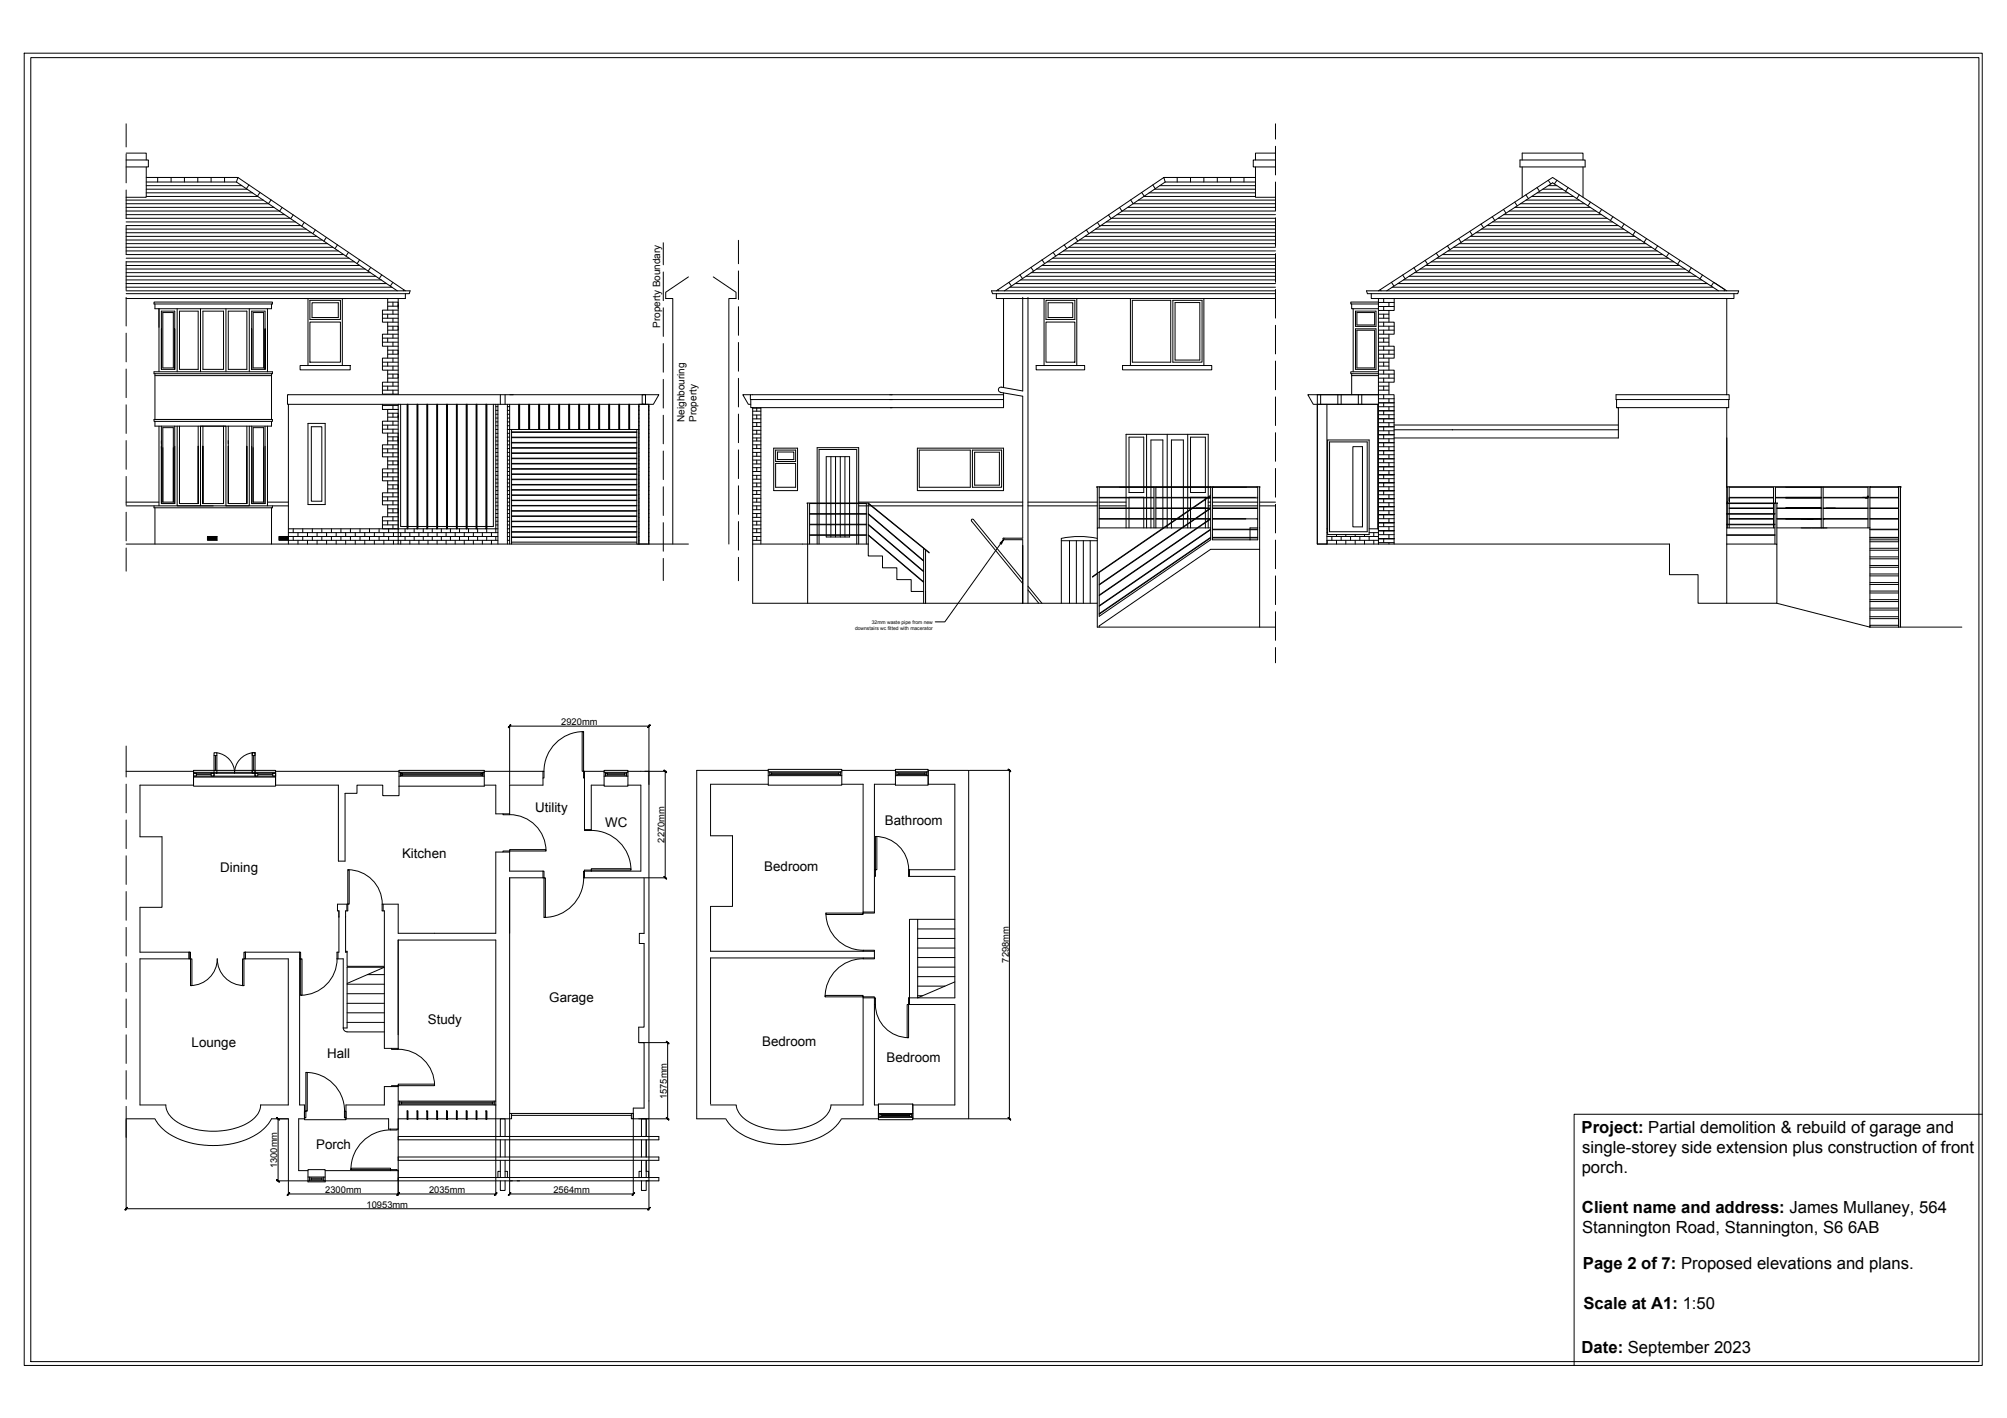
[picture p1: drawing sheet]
<svg xmlns="http://www.w3.org/2000/svg" width="841mm" height="594mm" viewBox="0 0 841 594" stroke-linecap="round" stroke-linejoin="round" font-family="sans-serif">
<!-- layer: A-Walls -->
<g fill="none" stroke="#000" stroke-width=".42">
<path d="M52.9 51.9v9.7M534.5 51.9v6.4M52.9 67h9.3v2.9h-9.3M52.9 64.1h8.4v2.9M52.9 64.6v12M52.9 79.6v12M61.3 69.9v12.7h-8.4M61.3 74.4h38.4M61.3 76.3h37.8M61.3 79.3h42.3M61.3 77.8h40M66.1 74.4v1.9"/>
<path d="M71.7 74.4v1.9M77.3 74.4v1.9M82.9 74.4v1.9M88.5 74.4v1.9M94.1 74.4v1.9M99.1 76.3l.6-1.9 70.2 47.4M99.1 76.3l67.4 45.5M104.3 77.5l-1.1 1.6M483.1 77.5l1 1.6M483.8 79.3h42.3M486 77.8h40.1M487.7 74.4h38.4"/>
<path d="M488.3 76.3l-.6-1.9-70.2 47.4M488.3 76.3h37.8M488.3 76.3l-67.4 45.5M493.3 74.4v1.9M498.9 74.4v1.9M504.5 74.4v1.9M510.1 74.4v1.9M515.7 74.4v1.9M521.3 74.4v1.9M526.1 69.9v12.7h8.4M534.5 67h-9.3v2.9h9.3M534.5 64.1h-8.4v2.9"/>
<path d="M534.5 61.3v12M534.5 76.3v12M52.9 94.6v12l91.1 .1M52.9 99h79.9M52.9 97.5h77.6M52.9 96h75.4M52.9 94.5h73.2M52.9 93h70.9M52.9 91.5h68.7M52.9 89.9h66.4M52.9 88.4h64.2M52.9 86.9h61.9"/>
<path d="M52.9 85.4h59.7M52.9 83.8h57.4M61.3 82.3h46.8M61.3 80.8h44.5M109 80.6l-1.1 1.6M113.6 83.7l-1.1 1.6M118.2 86.9l-1 1.6M122.9 90.1l-1.1 1.5M127.5 93.2l-1.1 1.6M132.2 96.3l-1.1 1.6M136.8 99.5l-1.1 1.5M450.6 99.5l1 1.5"/>
<path d="M454.6 99h79.9M455.2 96.3l1.1 1.6M456.8 97.5h77.7M459.1 96h75.4M459.9 93.2l1 1.6M461.3 94.5h73.2M463.6 93h70.9M464.5 90.1l1.1 1.5M465.8 91.5h68.7M468.1 89.9h66.4M469.1 86.9l1.1 1.6M470.3 88.4h64.2"/>
<path d="M472.6 86.9h61.9M473.8 83.7l1 1.6M474.8 85.4h59.7M477 83.8h57.5M478.4 80.6l1.1 1.6M479.3 82.3h46.8M481.5 80.8h44.6M534.5 91.3v12M52.9 109.6v12M52.9 118.8h109.1M52.9 117.3h106.9M52.9 115.8h104.6"/>
<path d="M52.9 114.2h102.3M52.9 112.7h100.1M52.9 111.2h97.8M52.9 109.7h95.6M52.9 108.2h93.3M52.9 105.1h88.9M52.9 103.6h86.6M52.9 102.1h84.4M52.9 100.6h82.1M141.4 102.6l-1 1.6M146 105.7l-1 1.6M150.7 108.9l-1.1 1.6"/>
<path d="M155.3 112l-1.1 1.6M160 115.2l-1.1 1.5M164.6 118.3l-1 1.6M288.5 116l-9.5 6.4v2.7M298.9 116l9.5 6.4v2.7M422.8 118.3l1 1.6M425.4 118.8h109.1M427.4 115.2l1.1 1.5M427.6 117.3h106.9M429.9 115.8h104.6M432 112l1.1 1.6M432.1 114.2h102.4"/>
<path d="M434.4 112.7h100.1M436.6 111.2h97.9M436.7 108.9l1.1 1.6M438.9 109.7h95.6M441.1 108.2h93.4M441.3 105.7l1.1 1.6M443.3 106.7h91.2M445.6 105.1h88.9M446 102.6l1 1.6M447.8 103.6h86.7M450.1 102.1h84.4M452.3 100.6h82.2"/>
<path d="M534.5 106.3v12M52.9 124.6v12M52.9 139.6v12M52.9 121.8h119l-.4 1.2h-118.6M52.9 120.3h111.3M64.5 126.5h49.7v.9h-49.7zM64.9 127.4v1.9h48.9v-1.9M66.6 129.3v26.5M67.6 137.8v16.9v-24.3h5.6v24.3v-16.9M74.2 129.3v26.5M84 129.3v26.5M94.7 129.3v26.5"/>
<path d="M104.5 129.3v26.5M105.5 137.8v16.9v-24.3h5.6v24.3v-16.9M112.1 129.3v26.5M129.9 134.9h12.7v16.8h-12.7zM129.9 125.8h12.7v8h-12.7zM130.8 126.8h11v6.2h-11zM160.3 133.3h6.6M160.3 131.6h6.6M162.5 136.7h4.4v1.6h-4.4M162.5 126.6h4.4v1.7h-4.4M162.5 125.1v4.8M162.5 131.6v1.7"/>
<path d="M162.5 135v5M164.7 126.6v1.7M164.7 129.9v1.7M164.7 133.3v1.7M164.7 136.7v1.6M166.9 129.9h-6.6v5.1h6.6M166.9 125.1v40.3M169.2 121.4l-.2 .4M169.9 123v2.1h-117M417.5 123v2.1h117M418.1 121.4l.3 .4M420.5 125.1v37.3"/>
<path d="M423.1 120.3h111.4M438.3 134.9h12.1v16.8h-12.1zM438.3 125.8h12.1v8h-12.1zM439.2 126.8h10.3v6.2h-10.3zM451.2 125.1v28M451.9 125.1h-14.4v28M473.7 125.1v28M490.6 125.8h-16.1v25.9h16.1M491.5 125.8h12.2v25.9h-12.2zM492.4 126.8v24M502.8 126.8v24M504.5 125.1v28"/>
<path d="M534.5 121.8h-119l.4 1.2h118.6M534.5 121.3v12M534.5 136.3v12M577.6 135h6.6v5h-6.6M577.6 125.1h6.6v5h-6.6M577.6 133.3h4.4M577.6 131.6h4.4M577.6 138.3h6.6M577.6 136.7h6.6M577.6 128.4h6.6M577.6 126.7h6.6M579.8 125.1v1.6"/>
<path d="M579.8 128.4v1.7M579.8 131.6v1.7M579.8 135v1.7M579.8 138.3v1.7M582 126.7v1.7M582 130.1v4.9M582 136.7v1.6M52.9 154.6v12M64.5 155.8h49.7v.8h-49.7zM64.9 156.6v19.1M64.9 157.4h48.9M67.6 154.7h5.6"/>
<path d="M68.2 154.1v-23.1h4.4v23.1M75.2 154.7v-24.3h7.8v24.3M85 154.7v-24.3h8.7v24.3M95.7 154.7v-24.3h7.7v24.3M105.5 154.7h5.6M106.1 154.1v-23.1h4.4v23.1M113.8 156.6v19.1M125.8 153.1h21v1.9h-21zM136.3 153.1h-7.2v-28h14.4v28M160.3 153.4h6.6M160.3 151.7h6.6M160.3 143.4h6.6"/>
<path d="M160.3 141.7h6.6M162.5 156.7h4.4v1.7h-4.4M162.5 146.7h4.4v1.7h-4.4M162.5 141.7v1.7M162.5 145v5M162.5 151.7v1.7M162.5 155.1v5M164.7 140v1.7M164.7 143.4v1.6M164.7 146.7v1.7M164.7 150v1.7M164.7 153.4v1.7"/>
<path d="M164.7 156.7v1.7M166.9 150h-6.6v5.1h6.6M166.9 140h-6.6v5h6.6M434.2 153.1h20.3v1.9h-20.3zM470.4 153.1h37.4v1.9h-37.4zM534.5 151.3v12M577.6 155.1h6.6v5h-6.6M577.6 145h6.6v5h-6.6M577.6 153.4h4.4M577.6 151.7h4.4M577.6 143.4h4.4M577.6 141.7h4.4"/>
<path d="M577.6 158.4h6.6M577.6 156.7h6.6M577.6 148.4h6.6M577.6 146.7h6.6M579.8 141.7v1.7M579.8 145v1.7M579.8 148.4v1.6M579.8 151.7v1.7M579.8 155.1v1.6M579.8 158.4v1.7M582 140v5M582 146.7v1.7"/>
<path d="M582 150v5.1M582 156.7v1.7M52.9 169.6v12M64.9 176.5h-.4v-.8h49.7v.8h-.4M64.9 176.5v2h48.9v-2M64.9 176.5h48.9M66.6 178.5v33.4M67.6 178.5v32.5h5.6v-32.5M68.2 179.2h4.4v31.2h-4.4zM74.2 178.5v33.4h9.8M75.2 178.5v32.5v-24M83 178.5v32.5v-24"/>
<path d="M85 178.5v32.5v-24M93.7 178.5v7.4M95.7 178.5v7.4M103.4 178.5v32.5v-24M104.5 178.5v33.4h-9.8v-33.4h-10.7v33.4h5.4M105.5 178.5v32.5h5.6v-32.5M106.1 179.2h4.4v31.2h-4.4zM112.1 178.5v33.4M129.1 177.4v34M130.5 178.8h4.4v31.2h-4.4zM136.3 177.4v34M160.3 169.4v2.1h6.6"/>
<path d="M160.3 163.5h6.6M160.3 161.8h6.6M160.3 179.8h6.6M160.3 178.1h6.6M160.3 169.9h6.6M162.5 173.1h4.4v1.7h-4.4M162.5 161.8v1.7M162.5 171.5v5M162.5 178.1v1.7M164.7 160.1v1.7M164.7 163.5v1.6M164.7 169.9v1.6"/>
<path d="M164.7 173.1v1.7M164.7 176.5v1.6M164.7 179.8v1.7M166.9 169.4v58.5h-114M166.9 160.1h-6.6v5h6.6M166.9 176.5h-6.6v5h6.6v40.3M166.9 174.1v1.6M267.7 169.4v58.5M267.7 179.9h.1M267.7 178.4h.1M267.7 176.8h.1M267.7 175.1h.1"/>
<path d="M267.7 173.5h.1M267.7 171.9h.1M267.7 170.4h.1M271.8 179.9h.1M271.8 178.4h.1M271.8 176.8h.1M271.8 175.1h.1M271.8 173.5h.1M271.8 171.9h.1M271.8 170.4h.1M271.9 169.4v58.5h-4.7M315.4 165.4h105.1"/>
<path d="M315.4 167.4h105.1M315.4 170.8v57.1M420.5 164.6v6.2h-46.7M534.5 166.3v12M577.6 163.5h4.4M577.6 161.8h4.4M577.6 168.8h6.6M577.6 167.1h6.6M577.6 172.1h6.6M577.6 170.4h6.6M577.6 175.4h6.6M577.6 173.8h6.6"/>
<path d="M577.6 178.8h6.6M577.6 177.1h6.6M579.8 161.8v1.7M579.8 165.4v1.7M579.8 168.8v1.6M579.8 172.1v1.7M579.8 175.4v1.7M579.8 178.8v1.7M582 160.1v5.3M582 167.1v1.7M582 170.4v1.7M582 173.8v1.6"/>
<path d="M582 177.1v1.7M52.9 184.6v12M52.9 199.6v12M93.7 184.6v26.4v-24M95.7 184.6v26.4v-24M160.3 189.7h6.6M160.3 199.8h6.6M160.3 198.1h6.6M160.3 188.1h6.6M162.5 193.1h4.4v1.6h-4.4M162.5 183h4.4v1.7h-4.4M162.5 181.5v4.9"/>
<path d="M162.5 188.1v1.6M162.5 191.4v5M162.5 198.1v1.7M164.7 183v1.7M164.7 186.4v1.7M164.7 189.7v1.7M164.7 193.1v1.6M164.7 196.4v1.7M164.7 199.8v1.6M166.9 196.4h-6.6v5h6.6M166.9 186.4h-6.6v5h6.6M214.4 194.4h52.5"/>
<path d="M214.4 198.8h52.5M214.4 198.6h52.5M214.4 196.6h52.5M214.4 196.4h52.5M214.4 194.2h52.5M214.4 192.2h52.5M214.4 192h52.5M214.4 183.1h52.5M214.4 190h52.5M214.4 189.8h52.5M214.4 187.8h52.5M214.4 187.6h52.5"/>
<path d="M214.4 185.6h52.5M214.4 185.3h52.5M214.4 183.4h52.5M214.4 181.2h52.5M214.4 180.9h52.5M267.7 199.2h.1M267.7 197.5h.1M267.7 195.9h.1M267.7 194.4h.1M267.7 192.8h.1M267.7 191.1h.1M267.7 189.5h.1"/>
<path d="M267.7 187.9h.1M267.7 186.4h.1M267.7 184.8h.1M267.7 183.1h.1M267.7 181.5h.1M271.8 199.2h.1M271.8 197.5h.1M271.8 195.9h.1M271.8 194.4h.1M271.8 192.8h.1M271.8 191.1h.1M271.8 189.5h.1"/>
<path d="M271.8 187.9h.1M271.8 186.4h.1M271.8 184.8h.1M271.8 183.1h.1M271.8 181.5h.1M384.4 187.8v17.7M385.2 188.6v15.5h21.4v-15.5M407.5 188.6v15.5h12.2v-15.5M408.4 189.5v13.8M418.8 189.5v13.8M420.5 187.8v17.7M534.5 181.3v12"/>
<path d="M534.5 196.3v12M577.6 182.1h6.6M577.6 180.5h6.6M577.6 185.5h6.6M577.6 183.8h6.6M577.6 188.8h6.6M577.6 187.2h6.6M577.6 192.2h6.6M577.6 190.5h6.6M577.6 195.6h6.6M577.6 193.9h6.6M577.6 198.9h6.6"/>
<path d="M577.6 197.2h6.6M579.8 182.1v1.7M579.8 185.5v1.7M579.8 188.8v1.7M579.8 192.2v1.7M579.8 195.6v1.6M579.8 198.9v1.6M582 180.5v1.6M582 183.8v1.7M582 187.2v1.6M582 190.5v1.7M582 193.9v1.7"/>
<path d="M582 197.2v1.7M52.9 211.9h67.9M52.9 214.6v12M52.9 210.4h13.7M64.5 211.9v.8h49.7v-.8M64.9 212.7v15.2M75.2 211h7.8M85 211h8.7M95.7 211h7.7M112.1 210.4h8.7M113.8 212.7v15.2M160.3 219.9h6.6"/>
<path d="M160.3 218.2h6.6M160.3 209.8h6.6M160.3 208.2h6.6M162.5 213.2h4.4v1.7h-4.4M162.5 203.1h4.4v1.7h-4.4M162.5 201.4v5.1M162.5 208.2v1.6M162.5 211.5v5M162.5 218.2v1.7M164.7 203.1v1.7M164.7 206.5v1.7M164.7 209.8v1.7"/>
<path d="M164.7 213.2v1.7M164.7 216.5v1.7M164.7 219.9v1.6M166.9 216.5h-6.6v5h6.6h-1.5M166.9 206.5h-6.6v5h6.6M214.4 218.4h52.5M214.4 211.9h52.5M214.4 200.8h52.5M214.4 218.5h52.5M214.4 216.3h52.5M214.4 216.2h52.5M214.4 214.1h52.5"/>
<path d="M214.4 214h52.5M214.4 211.8h52.5M214.4 209.7h52.5M214.4 209.6h52.5M214.4 207.5h52.5M214.4 207.4h52.5M214.4 205.3h52.5M214.4 205.2h52.5M214.4 203.2h52.5M214.4 203h52.5M214.4 201h52.5M267.7 210.4h.1"/>
<path d="M267.7 219.9h.1M267.7 218.4h.1M267.7 216.8h.1M267.7 215.2h.1M267.7 213.5h.1M267.7 211.9h.1M267.7 208.8h.1M267.7 207.2h.1M267.7 205.5h.1M267.7 203.9h.1M267.7 202.4h.1M267.7 200.8h.1"/>
<path d="M271.8 210.4h.1M271.8 219.9h.1M271.8 218.4h.1M271.8 216.8h.1M271.8 215.2h.1M271.8 213.5h.1M271.8 211.9h.1M271.8 208.8h.1M271.8 207.2h.1M271.8 205.5h.1M271.8 203.9h.1M271.8 202.4h.1"/>
<path d="M271.8 200.8h.1M359.8 210.4h68.8M359.8 211.9h68.8M430.8 210.4h29M430.8 211.9h29M460.6 210.4h11.3M460.6 211.9h11.3M506.3 210.4h1M506.3 211.9h1M508.1 210.4h18.9M508.1 211.9h18.9M527.8 210.4h6.7"/>
<path d="M527.8 211.9h6.7M534.5 211.3v12M577.6 205.6h6.6M577.6 203.9h6.6M577.6 214h6.6M577.6 207.3h6.6M577.6 202.2h6.6M577.6 200.5h6.6M577.6 208.9h6.6M577.6 212.3h6.6M577.6 210.6h6.6M577.6 215.6h6.6"/>
<path d="M577.6 219h6.6M577.6 217.3h6.6M579.8 202.2v1.7M579.8 205.6v1.7M579.8 208.9v1.7M579.8 212.3v1.7M579.8 215.6v1.7M579.8 219v1.7M582 200.5v1.7M582 203.9v1.7M582 207.3v1.6M582 210.6v1.7"/>
<path d="M582 214v1.6M582 217.3v1.7M52.9 229.6v9.7M120.8 226.4h87.8M120.8 224.8h87.8M166.9 227.9h104.4M212.6 226.4h1M212.6 224.8h1M214.4 227.1h52.5M214.4 225.1h52.5M214.4 225h52.5M214.4 222.9h52.5"/>
<path d="M214.4 222.8h52.5M214.4 220.7h52.5M214.4 220.6h52.5M267.7 226.4h.1M267.7 224.8h.1M267.7 223.2h.1M267.7 221.5h.1M271.8 226.4h.1M271.8 224.8h.1M271.8 223.2h.1M271.8 221.5h.1M534.5 226.3v12"/>
<path d="M577.6 222.3h6.6M577.6 220.7h6.6M577.6 225.7h6.6M577.6 224h6.6M577.6 227.3h6.6M579.8 222.3v1.7M579.8 225.7v1.6M582 220.7v1.6M582 224v1.7M582 227.3v.6M534.5 241.3v12M534.5 256.3v12"/>
<path d="M534.5 271.3v6.4M52.9 312.6v12.9M52.9 323.1h28.2v5.8h-22.4v21.7h9.2v29.5h-9.2v18.8h20.5v2.8h-20.5v61.2h10.8a10.6 10.6 0 0 0 7.6 8.7 30.1 30.1 0 0 0 29.1-2.8 8.1 8.1 0 0 0 3-5.9h11.6v-61.2h-18v-2.8h22.7M52.9 328.5v12M167.2 323.1h-51.7v5.8h26.3v31.9h2.8v-28.4h5v-3.5h10.8v4.4h6.8v-3.9M202.9 328.9h4.9v12.1M202.9 323.1h10.7M268.5 328.9v36.1M271.9 323.1v138.1M321.9 328.6h-24.1v21.6h9.1v29.5h-9.1v18.8h68.6v2.8h-68.6v61.2M321.9 322.8h-29.9v145.9h11.9M352.7 328.6h9v53.5h4.7v-53.5h8.8"/>
<path d="M352.7 322.8h22.5M388.9 328.6h11.2v35.8h-19.4v2.8h19.4v50.9h-19.4v2.7h19.4v42.1h-17.6M388.9 322.8h17v145.9h-23.4M52.9 343.5v12M52.9 358.5v12M207.8 357v34h-25.7M213.6 357v8M52.9 373.5v12M145.7 378.8h-4.3v2.8h.6v2.7M160.1 378.8h6.8v12.2M213.6 367.8v23.2M269.9 367.8v23.2h-2v4.3h2"/>
<path d="M52.9 388.5v12M142 398.9h-.8v2.8h2.6v29M145.7 381.6h-.9v2.7M160.1 381.6h1v23.2h-15.7v-6.3h-.6M166.9 393.8v45.4M384.5 385.2v32.9M400.1 385.2h-19v32.9M52.9 403.5v12M52.9 418.5v12M125.5 401.7v61.2h2.1v5.8h-2.4M145.4 416.3h15.7M145.4 412.3h15.7"/>
<path d="M154 408.3h7.1M52.9 433.5v12M143.8 430.6l.5 1.2 1.2 .5M143.8 430.7h1.6v-25.5h15.7v34M145.4 432.3h15.7M145.4 428.3h15.7M145.4 424.3h15.7M145.4 420.3h15.7M52.9 448.5v12M161.1 455.2v7.7h-16.1v5.8h17.8M166.9 455.2v13.5M52.9 468.7h12a20.6 20.6 0 0 0 13.5 9.7 35.5 35.5 0 0 0 31.7-5.1l2.3-2.4 1.4-2.2h7"/>
<path d="M52.9 463.5v13M297.8 462.9h10.7a10.8 10.8 0 0 0 7.5 8.2 30.6 30.6 0 0 0 28.9-2.5l.7-.6a7.7 7.7 0 0 0 2.6-5.1h13.5v-44.8h4.7v44.8h1.7M304.2 468.7a22 22 0 0 0 15.1 9.8 35.5 35.5 0 0 0 29.6-5.4l2.3-2.3 1.4-2.1M352.8 468.7h15.3"/>
</g>
<!-- layer: New -->
<g fill="none" stroke="#000" stroke-width=".42">
<path d="M244 306.5h.5v16.6h-.5zM244.6 306.5a16.6 16.6 0 0 0-16.6 16.6M213.6 323.1h13.9M227.5 323.1h.5v2.9h-.5M227.5 323.1v5.8h-13.9v12.4h-2.8v-.3M244.9 323.1h-.4v2.9h.4M244.9 323.1h8.2M244.9 323.1v24.9h2.9M253.1 323.1v-.3h10v.3M253.1 328.9v.5h10v-.5M253.1 328.9h-5.3v19.1M253.1 323.1v5.8"/>
<path d="M253.1 323.6h10M253.1 325.2h10M253.7 323.6v1.6M253.7 324.8h8.8M254.5 324.4h7.2M261.7 323.9v.9M262.5 323.9h-8.8h.8v.9M262.5 323.6v1.6M263.1 323.1h5.4M263.1 328.9h5.4M263.1 323.1v5.8M210.8 357v-.5h2.8v.5"/>
<path d="M213.6 356h15.2v.5h-15.2zM213.6 341.3a15.2 15.2 0 0 1 15.2 15.2M244.9 347.6h2.9M247.8 347.9a16.6 16.6 0 0 1 16.6 16.6M145.7 364.4h.6v14.4h-.6zM145.8 364.4a14.4 14.4 0 0 1 14.4 14.4M213.6 365h13.9M227.5 365h.5v2.8h-.5M227.5 367.8h-13.9v100.9M227.5 365v2.8M228 367.8h.5v16.6h-.5zM244.6 367.7a16.6 16.6 0 0 1-16.6 16.7"/>
<path d="M244.9 367.8h25M247.8 364h16.6v.5h-16.6zM247.8 364.5h-2.9v3.3M247.8 364.5v.5M268.5 365h-24v2.8h.4M142 383.9v15M144.8 383.9v15M166.9 391h15.2M164.1 439.2v.4h2.8v-.4M166.9 439.6a15.2 15.2 0 0 1 15.2 15.2M164.1 455.2v-.4h2.8v.4M166.9 454.2h15.2v.6h-15.2z"/>
<path d="M120.8 468.7v26h8.9v-1.6h-.6M125.2 468.7v21.7h3.9M163.6 473v.4h2.8v-.4M163.7 473.4a16.6 16.6 0 0 0-16.6 16.6M166.9 476.1h109.2v1.4h-109.2zM166.9 462.9h40.9v5.8h-40.9v4.3h-4.1v-4.3M166.9 461.3h40.9M167.5 461.3v1.6M167.5 462.5h39.6M167.5 461.7h39.6M168.3 461.7v.8M168.3 462.1h38.1"/>
<path d="M170.6 465.4h.4v3.6h-.4zM174.7 465.4h.4v3.6h-.4zM178.8 465.4h.4v3.6h-.4zM183 465.4h.4v3.6h-.4zM187.1 465.4h.4v3.6h-.4zM191.2 465.4h.4v3.6h-.4zM195.4 465.4h.4v3.6h-.4zM199.5 465.4h.4v3.6h-.4zM203.6 465.4h.4v3.6h-.4zM206.4 461.7v.8M207.1 461.3v1.6M209.7 476.1v-7.4h2v7.4"/>
<path d="M209.7 477.5v7.2M211.7 477.5v7.2M213.6 466.5h51.8M214.4 467.3h50.2M264.6 466.5h.8v2.2h-.8zM268.8 477.5v7.2M270.8 468.7v7.4v-7.4h-2v7.4M270.8 477.5v7.2M129.1 490h7.2v5.1h-7.2zM129.7 494.7h6M129.7 493.1h6M129.7 494.3h6"/>
<path d="M129.7 493.5h6M130.5 493.5v.8M130.5 493.9h4.4M134.9 493.5v.8M136.3 490.4h30.6v4.3h-31.2v-1.6h.6M147.1 489.4h16.5v.6h-16.5zM163.6 490.4v-.4h2.8v.4M166.9 493.3h109.2v1.4h-109.2zM166.9 484.7h109.2v1.4h-109.2zM209.7 490.7h-1.1v2.6M209.7 494.7v4h2v-4M209.7 486.1v7.2"/>
<path d="M211.7 490.7h.9v2.6M211.7 486.1v7.2M213.7 494.7h1M216.7 494.7h1M268.8 490.7h-1v2.6M268.8 494.7v4h2v-4h1M268.8 486.1v7.2M270.8 490.7h1v2.6M270.8 486.1v7.2"/>
</g>
<!-- layer: 0 -->
<g fill="none" stroke="#000" stroke-width=".42">
<path d="M10.1 22.3h820.6v549.8h-820.6zM12.9 24.1h816.4v546.4h-816.4zM636.9 67h27.3v2.9h-27.3zM637.9 67v-2.9h25.4v2.9M637.9 69.9v12.7M644.1 78.6l1 1.6M646.5 79.3h8.2M648.8 75.5l1 1.6M648.8 77.8h3.6M652.4 75.5l-1.1 1.6M657.1 78.6l-1.1 1.6M663.3 69.9v12.7"/>
<path d="M611.2 100l1.1 1.5M615.9 96.9l1.1 1.6M616.1 99h69M618.5 97.5h64.2M620.6 93.9l1.1 1.5M620.8 96h59.6M623.1 94.5h55M625.3 90.8l1.1 1.6M625.5 93h50.2M627.8 91.5h45.6M630 87.7l1.1 1.6M630.2 89.9h40.9"/>
<path d="M632.5 88.4h36.2M634.7 84.7l1.1 1.5M634.8 86.9h31.6M637.1 85.4h27M639.4 81.6l1.1 1.6M639.5 83.8h22.2M641.8 82.3h17.6M644.2 80.8h12.8M661.8 81.6l-1.1 1.6M666.5 84.7l-1.1 1.5M671.2 87.7l-1.1 1.6M675.9 90.8l-1.1 1.6"/>
<path d="M680.6 93.9l-1.1 1.5M685.3 96.9l-1.1 1.6M690 100l-1.1 1.5M277.9 101.7v9.2M277.9 113.9v12.1M309.4 100.7v9.8M309.4 113.5v12M583.1 118.3l1 1.6M585.8 118.8h129.6M587.8 115.2l1 1.6M588.1 117.3h125M590.5 115.8h120.3"/>
<path d="M592.5 112.2l1 1.6M592.8 114.2h115.6M595.1 112.7h111M597.2 109.1l1 1.6M597.4 111.2h106.3M599.8 109.7h101.6M601.8 106.1l1.1 1.5M602.1 108.2h97M604.5 106.7h92.3M606.5 103l1.1 1.6M606.8 105.1h87.6M609.1 103.6h83"/>
<path d="M611.4 102.1h78.3M613.8 100.6h73.6M694.6 103l-1 1.6M699.3 106.1l-1 1.5M704 109.1l-1 1.6M708.7 112.2l-1 1.6M713.4 115.2l-1 1.6M717.1 119.9l1-1.6 4.7 3-.3 .5M277.9 129v11.9M279 125.1h2.9v102.8M308.4 125.1h-3v102.8M309.4 128.5v12"/>
<path d="M428.6 124.6v39.2l-9-1.6M430.8 124.6v128.1M490.6 125.8v25.9M492.4 126.8h10.4M566.4 127.4v1.9h.6v26.5M567 129.3h10.6M568 130.4h8.6v6.4h-8.6zM568 137.8h8.6v16.9h-8.6zM568.6 131h7.4v5.2h-7.4zM568.6 138.4h7.4v15.7h-7.4zM572.6 121.8h156l-.4 1.2h-155.2zM574.6 123v2.1h3"/>
<path d="M577.6 126.5h-11.6v.9h11.6M577.6 121.8l73-47.4 73 47.4M578.4 121.3l.3 .5M581.1 121.8l69.5-45.2 69.5 45.2M583.4 120.3h134.3M723.6 125.1v40.3h-46.4l.2 5.4h.8v12.7h-94M723.6 125.1h-146v102.8M726.6 123v2.1h-3M68.2 154.1h4.4M75.2 154.7h7.8M85 154.7h8.7M95.7 154.7h7.7"/>
<path d="M106.1 154.1h4.4M277.9 143.9v12M277.9 158.9v12.1M309.4 143.5v12M309.4 158.5v12M492.4 150.8h10.4M577.6 157.4h-11.2v8M577.6 156.6h-11.2v.8M577.6 155.8h-11.6v.8h.4M120.8 169.4h-.3v-4h155.6l-2.3 4h-153v58.5M129.1 177.4h7.2M162.5 171.5h4.4"/>
<path d="M167.9 169.4v51.2h2.7M170.6 169.4h.4v52.1h-.4zM174.7 169.4h.4v52.1h-.4zM178.8 169.4h.4v52.1h-.4zM183 169.4h.4v52.1h-.4zM187.1 169.4h.4v52.1h-.4zM191.2 169.4h.4v52.1h-.4zM195.4 169.4h.4v52.1h-.4zM199.5 169.4h.4v52.1h-.4zM203.6 169.4h.4v52.1h-.4zM206.7 169.4v51.2h-2.7M207.8 179.9h.8"/>
<path d="M207.8 169.4v53.8M207.8 178.4h.8M207.8 176.8h.8M207.8 175.1h.8M207.8 173.5h.8M207.8 171.9h.8M207.8 170.4h.8M208.6 169.4v58.5M209.7 165.4v4M211.7 165.4v4M212.6 179.9h55.1M212.6 178.4h1"/>
<path d="M212.6 176.8h1M212.6 175.1h1M212.6 173.5h1M212.6 171.9h1M212.6 170.4h1M212.6 169.4v58.5M213.6 169.4v58.5M213.6 165.4h1.5M214.4 179.9v48M217.3 169.4h.4v10.5h-.4zM221.5 169.4h.4v10.5h-.4zM225.7 169.4h.4v10.5h-.4z"/>
<path d="M229.9 169.4h.4v10.5h-.4zM234.1 169.4h.4v10.5h-.4zM238.3 169.4h.4v10.5h-.4zM242.5 169.4h.4v10.5h-.4zM246.7 169.4h.4v10.5h-.4zM250.9 169.4h.4v10.5h-.4zM255 169.4h.5v10.5h-.5zM259.3 169.4h.4v10.5h-.4zM263.5 169.4h.3v10.5h-.3zM266.9 179.9v48M269.1 165.4h1.4v4h-1.4zM269.3 169.4h.5"/>
<path d="M277.9 174v11.9M309.4 173.5v12M314.4 165.4h-3.1l2.3 4h1M314.6 167.4v3.4h59.2M315.4 165.4h-1v2h1M315.4 178.7h3.4M315.4 177.1h3.4M315.4 175.5h3.4M315.4 173.9h3.4M315.4 172.3h3.4M315.4 171h3.4M317.1 171v1.3"/>
<path d="M317.1 173.9v1.6M317.1 177.1v1.6M318.8 170.8v57.1M372.8 167.4h1M372.8 165.4h1M419.6 162.2a1.11 1.11 0 0 0-1.2 .9 1.11 1.11 0 0 0 .8 1.3l9.4 1.6v59.5l-8.1-.1-.3 .4 .3 .3h8.1v26.6v-24.2M553.4 165.4v4M560.6 165.4v4M562 165.4v4M569.2 165.4v4M570.6 165.4v4M577.3 169.4v52.1"/>
<path d="M577.6 165.4h-29.6l2.3 4h27.3h-25.6v58.5h147.6v12.9h12v11.9h12v-24.8M577.6 165.4h-25.6v62.5h4v-58.5M577.6 165.4h6.6v62.5M577.6 175.4h6.6M577.6 168.8h6.6M577.6 172.1h6.6M577.6 178.8h6.6M584.2 178.1h94M723.6 165.4h1v2h-47.4M723.6 170.8v57.1M724.4 167.4v3.4h-47M207.8 183.1h.8"/>
<path d="M207.8 199.2h.8M207.8 197.5h.8M207.8 195.9h.8M207.8 194.4h.8M207.8 192.8h.8M207.8 191.1h.8M207.8 189.5h.8M207.8 187.9h.8M207.8 186.4h.8M207.8 184.8h.8M207.8 181.5h.8M212.6 183.1h1"/>
<path d="M212.6 199.2h1M212.6 197.5h1M212.6 195.9h1M212.6 194.4h1M212.6 192.8h1M212.6 191.1h1M212.6 189.5h1M212.6 187.9h1M212.6 186.4h1M212.6 184.8h1M212.6 181.5h1M277.9 188.9v12"/>
<path d="M309.4 188.5v12M315.4 199.2h3.4M315.4 197.5h3.4M315.4 195.9h3.4M315.4 194.4h3.4M315.4 192.8h3.4M315.4 191.1h3.4M315.4 189.5h3.4M315.4 187.9h3.4M315.4 186.4h3.4M315.4 184.8h3.4M315.4 183.5h3.4"/>
<path d="M315.4 181.9h3.4M315.4 180.3h3.4M317.1 180.3v1.6M317.1 183.5v1.3M317.1 186.4v1.5M317.1 189.5v1.6M317.1 192.8v1.6M317.1 195.9v1.6M317.1 199.2v1.6M324.2 187.8h10v17.7h-10zM325 188.6h8.4v4.8h-8.4zM325 194.2h8.4v9.9h-8.4z"/>
<path d="M325.8 189.4h6.8v3.1h-6.8zM348.2 191.3v19.4M350.1 191.3v19.4M352.1 191.3v19.4M354.1 191.3v19.4M384.4 187.8h36.1M385.2 188.6h21.4M407.5 188.6h12.2M408.4 189.5h10.4M480.5 182v21.9M489.1 182v21.9M497.7 182v21.9"/>
<path d="M556.3 184.3h17.4v39.7h-17.4zM557.1 185.1h15.8v37.7h-15.8zM566.9 187.1h4v33.6h-4zM577.6 182.1h6.6M577.6 185.5h6.6M577.6 188.8h6.6M577.6 192.2h6.6M577.6 195.6h6.6M577.6 198.9h6.6M584.2 180.1h94M129.1 211.4h7.2M207.8 205.5h.8"/>
<path d="M207.8 219.9h.8M207.8 218.4h.8M207.8 216.8h.8M207.8 215.2h.8M207.8 213.5h.8M207.8 211.9h.8M207.8 210.4h.8M207.8 208.8h.8M207.8 207.2h.8M207.8 203.9h.8M207.8 202.4h.8M207.8 200.8h.8"/>
<path d="M212.6 205.5h1M212.6 219.9h1M212.6 218.4h1M212.6 216.8h1M212.6 215.2h1M212.6 213.5h1M212.6 211.9h1M212.6 210.4h1M212.6 208.8h1M212.6 207.2h1M212.6 203.9h1M212.6 202.4h1"/>
<path d="M212.6 200.8h1M277.9 203.9v12.1M277.9 219v11.9M309.4 203.5v12M309.4 218.5v12M315.4 205.5h3.4M315.4 219.9h3.4M315.4 218.4h3.4M315.4 216.8h3.4M315.4 215.2h3.4M315.4 213.5h3.4M315.4 211.9h3.4"/>
<path d="M315.4 210.4h3.4M315.4 208.8h3.4M315.4 207.2h3.2M315.4 203.9h3.4M315.4 202.4h3.4M315.4 200.8h3.4M317.1 202.4v1.5M317.1 205.5v1.7M317.1 208.8v1.6M317.1 211.9v1.6M317.1 215.2v1.6M317.1 218.4v1.5"/>
<path d="M339.2 219.9h23.8v4.2h-23.8zM339.2 211h23.8v4.2h-23.8zM339.2 215.4h23.8v4.2h-23.8zM342.4 210.7v-23.1h17.4v23.1M342.4 211v4.2M342.4 215.4v4.2M342.4 219.9v4.2M343.2 210.7v-22.4h15.8v22.4M343.2 211v4.2M343.2 215.4v4.2M343.2 219.9v4.2M346.2 210.7v-19.4h9.8v19.4"/>
<path d="M346.2 211v4.2M346.2 215.4v4.2M346.2 219.9v4.2M348.2 211v4.2M348.2 215.4v4.2M348.2 219.9v4.2M350.1 211v4.2M350.1 215.4v4.2M350.1 219.9v4.2M352.1 211v4.2M352.1 215.4v4.2M352.1 219.9v4.2"/>
<path d="M354.1 211v4.2M354.1 215.4v4.2M354.1 219.9v4.2M356 211v4.2M356 215.4v4.2M356 219.9v4.2M359 211v4.2M359 215.4v4.2M359 219.9v4.2M359.8 211v4.2M359.8 215.4v4.2M359.8 219.9v4.2"/>
<path d="M363.8 215.4l23.2 19.7v4.2l-23.2-19.7zM363.8 219.9l23.2 19.6v4.3l-23.2-19.7zM384.4 205.5h36.1M407.9 217.7l-.7-.1-.1 .7 21.5 26.2M407.9 217.6l20.7 25.3M408.4 203.3h10.4M460.6 204.1h23v4.3h-23zM460.6 208.6h23v4.2h-23zM460.6 213h23v4.3h-23zM469.2 204.1h38.1M471.9 203.9v-21.9h34.4v21.9M471.9 204.1v4.3"/>
<path d="M471.9 208.6v4.2M471.9 213v4.3M471.9 217.5v3.7M473.1 203.9v-20.8h6.2v20.8M473.1 204.1v2.2h6.2v-2.2M473.1 208.3v.1M473.1 208.6v4.2M473.1 213v4.3M473.1 217.5v3.7M479.3 208.3v.1M479.3 208.6v4.2M479.3 213v4.3"/>
<path d="M479.3 217.5v3.7M480.5 204.1v4.3M480.5 208.6v4.2M480.5 213v4.3M480.5 217.5v3.7M482.3 203.9v-19.6h5v19.6M482.3 204.1v4.3M482.3 208.6v4.2M482.3 213v4.3M482.3 217.5v3.7M487.3 204.1v4.3M487.3 208.6v4.2"/>
<path d="M487.3 213v4.3M487.3 217.5v3.7M489.1 204.1v4.3M489.1 208.6v4.2M489.1 213v4.3M489.1 217.5v2.6M490.9 203.9v-19.6h5v19.6M490.9 204.1v4.3M490.9 208.6v4.2M490.9 213v4.3M490.9 217.5v1.3M490.9 219v2.2"/>
<path d="M492.8 217.5h-8.4v3.7M493.2 217.5h7.3M493.5 217.3h7.3M495.9 204.1v4.3M495.9 208.6v4.2M495.9 213v2.4M495.9 215.6v1.7M495.9 217.5v3.2M497.7 214.4v2.9v-1.5M497.7 204.1v4.3M497.7 208.6v4.2M497.7 213v1.1"/>
<path d="M497.7 217.5v1.9M497.7 219.6v1.6M498.9 213.5v3.8v-2.4M498.9 203.9v-20.8h6.2v20.8M498.9 204.1v2.2h6.2v-2.2M498.9 213v.3M498.9 217.5v1.1M498.9 218.8v2.4M499.3 213h-14.9v4.3h8.7M499.6 213h7.4M499.9 212.8h7.4M500.8 217.5h6.2"/>
<path d="M501.1 217.3h6.2M505.1 209.4v-.8v4.2M505.1 208.3v.1M505.1 213v4.3M505.1 217.5v1.3M505.1 219v2.2M505.1 208.3h-6.2v4.5M505.8 208.6h-21.4v4.2h15.2M506.1 208.6h1.2h-1M506.3 204.1v4.2M506.3 208.6v4.2M506.3 213v4.3"/>
<path d="M506.3 217.5v.4M506.3 218.2v3M506.4 208.4h.9M507.3 203.9v3.6l-49.4 34v.2l1.9-1.3v12.3h-144.4v-24.8h48.4M507.3 204.1h-22.9v4.3h21.7h-1M507.5 204.1h19.5v4.3h-18.9M508.1 204.1v17.6h18.9v-4.2h-18.9M508.1 208.6h18.9v4.2h-18.9M508.1 213h18.9v4.3h-18.9M577.6 205.6h6.6M577.6 202.2h6.6M577.6 208.9h6.6"/>
<path d="M577.6 212.3h6.6M577.6 215.6h6.6M577.6 219h6.6M723.6 204.1h.2v6.6v-.3M723.6 210.7h21.2l-.2 17.2M723.6 219.9h20.2v4.2h-20.2M723.6 211h20.2v4.2h-20.2M723.6 203.9h73M723.6 215.4h20.2v4.2h-20.2M723.8 211v4.2M723.8 215.4v4.2M723.8 219.9v1.3"/>
<path d="M724.6 209.9v-1.3v2.1M724.6 208.6h18.6v2.1v-.3M724.6 204.1h18.6v4.3h-18.6zM724.6 211v1.8h18.6v-1.8M724.6 215.2v-2.2h18.6v2.2M724.6 215.4v1.9h18.6v-1.9M724.6 219.6v-2.1h18.6v2.1M724.6 219.9v1.3M743.2 219.9v1.3M744.6 212.8h18.6h-14.9M744.6 213h18.6h-14.9M744.6 217.5h18.6v3.7"/>
<path d="M748.3 208.6h14.9h-19.2v2.1v-.3M763.2 213v4.3h-18.6M763.2 204.1v4.3M763.2 208.6v4.2M764 204.1v4.3h18.8h-2.2M764 213h18.8v4.3h-18.8zM781.6 208.6h1.2h-18.8v4.2h18.8v-4.2h-1M781.9 208.4h.9M782.8 207.8v.6v-4.3h-38.8v4.3h19.2h-14.9M783.6 208.4h12v-4.3h-12v58.6M783.6 208.6h12v4.2h-12M783.6 213h12"/>
<path d="M783.6 217.5h12v4.2h-12M783.8 203.9v.2M795.4 203.9h1.2l-.2 .2M795.6 213v49.7v-.7h-12v.7M795.6 213v4.3h-12M796.4 204.1h.2M796.4 204.1v58.6M86.9 224.8h4.1v1.6h-4.1zM87.2 225l.2 .1zM87.2 225.4l.2 .3zM87.2 225.9l.2 .3zM87.5 225l.2 .1z"/>
<path d="M87.5 225.4l.2 .3zM87.5 225.9l.2 .3zM87.9 225l.2 .1zM87.9 225.4l.2 .3zM87.9 225.9l.2 .3zM88.3 225l.2 .1zM88.3 225.4l.2 .3zM88.3 225.9l.2 .3zM88.7 225l.2 .1zM88.7 225.4l.2 .3zM88.7 225.9l.2 .3zM89.1 225l.2 .1z"/>
<path d="M89.1 225.4l.2 .3zM89.1 225.9l.2 .3zM89.4 225l.2 .1zM89.4 225.4l.2 .3zM89.4 225.9l.2 .3zM89.8 225l.2 .1zM89.8 225.4l.2 .3zM89.8 225.9l.2 .3zM90.2 225l.2 .1zM90.2 225.4l.2 .3zM90.2 225.9l.2 .3zM90.6 225l.1 .1z"/>
<path d="M90.6 225.4l.1 .3zM90.6 225.9l.1 .3zM116.9 224.8h3.9v1.6h-3.9zM117.1 225l.1 .1zM117.1 225.4l.1 .3zM117.1 225.9l.1 .3zM117.5 225l.1 .1zM117.5 225.4l.1 .3zM117.5 225.9l.1 .3zM117.8 225l.2 .1zM117.8 225.4l.2 .3zM117.8 225.9l.2 .3z"/>
<path d="M118.2 225l.2 .1zM118.2 225.4l.2 .3zM118.2 225.9l.2 .3zM118.6 225l.2 .1zM118.6 225.4l.2 .3zM118.6 225.9l.2 .3zM118.9 225l.3 .1zM118.9 225.4l.3 .3zM118.9 225.9l.3 .3zM119.3 225l.2 .1zM119.3 225.4l.2 .3zM119.3 225.9l.2 .3z"/>
<path d="M119.7 225l.2 .1zM119.7 225.4l.2 .3zM119.7 225.9l.2 .3zM120.1 225l.2 .1zM120.1 225.4l.2 .3zM120.1 225.9l.2 .3zM120.5 225l.2 .1zM120.5 225.4l.2 .3zM120.5 225.9l.2 .3zM120.8 223.2h87.8M120.8 221.5h44.6M122.9 221.5v1.7"/>
<path d="M122.9 224.8v1.6M124.9 223.2v1.6M124.9 226.4v1.5M126.9 221.5v1.7M126.9 224.8v1.6M128.8 223.2v1.6M128.8 226.4v1.5M130.9 221.5v1.7M130.9 224.8v1.6M132.9 223.2v1.6M132.9 226.4v1.5M134.9 221.5v1.7"/>
<path d="M134.9 224.8v1.6M136.8 223.2v1.6M136.8 226.4v1.5M138.9 221.5v1.7M138.9 224.8v1.6M140.9 223.2v1.6M140.9 226.4v1.5M142.9 221.5v1.7M142.9 224.8v1.6M144.9 223.2v1.6M144.9 226.4v1.5M146.8 221.5v1.7"/>
<path d="M146.8 224.8v1.6M148.9 223.2v1.6M148.9 226.4v1.5M150.9 221.5v1.7M150.9 224.8v1.6M152.9 223.2v1.6M152.9 226.4v1.5M154.8 221.5v1.7M154.8 224.8v1.6M156.9 223.2v1.6M156.9 226.4v1.5M158.9 221.5v1.7"/>
<path d="M158.9 224.8v1.6M160.9 223.2v1.6M160.9 226.4v1.5M162.8 221.5v1.7M162.8 224.8v1.6M164.9 223.2v1.6M164.9 226.4v1.5M166.9 221.5h41.7M167.9 223.2v1.6M167.9 226.4v1.5M169.7 221.5v1.7M169.7 224.8v1.6"/>
<path d="M171 220.6h3.7M171.7 223.2v1.6M171.7 226.4v1.5M173.6 221.5v1.7M173.6 224.8v1.6M175.1 220.6h3.7M175.5 223.2v1.6M175.5 226.4v1.5M177.4 221.5v1.7M177.4 224.8v1.6M179.2 220.6h3.8M179.4 223.2v1.6"/>
<path d="M179.4 226.4v1.5M181.1 221.5v1.7M181.1 224.8v1.6M183.2 223.2v1.6M183.2 226.4v1.5M183.4 220.6h3.7M184.9 221.5v1.7M184.9 224.8v1.6M186.9 223.2v1.6M186.9 226.4v1.5M187.5 220.6h3.7M188.8 221.5v1.7"/>
<path d="M188.8 224.8v1.6M190.7 223.2v1.6M190.7 226.4v1.5M191.6 220.6h3.8M192.6 221.5v1.7M192.6 224.8v1.6M194.5 223.2v1.6M194.5 226.4v1.5M195.8 220.6h3.7M196.3 221.5v1.7M196.3 224.8v1.6M198.4 223.2v1.6"/>
<path d="M198.4 226.4v1.5M199.9 220.6h3.7M200.1 221.5v1.7M200.1 224.8v1.6M202.1 223.2v1.6M202.1 226.4v1.5M203.9 221.5v1.7M203.9 224.8v1.6M205.9 223.2v1.6M205.9 226.4v1.5M207.8 224.8v1.6M212.6 223.2h1"/>
<path d="M212.6 221.5h1M267.8 227.9v-58.5h4v58.5M271.9 227.9h16.6M277.9 233.9v9.3M309.4 233.5v9.8M315.4 226.4h3.4M315.4 224.8h3.4M315.4 223.2h3.4M315.4 221.5h3.4M317.1 221.5v1.7M317.1 224.8v1.6M339.2 227.9v-3.6h23.8v3.6"/>
<path d="M342.4 224.3v3.6M343.2 224.3v3.6M346.2 224.3v.7h9.8v-.7M348.2 224.3v.7M350.1 224.3v.7M352.1 224.3v.7M354.1 224.3v.7M359 224.3v3.6M359.8 224.3v3.6M363.8 227.9v5h6v5h6v4.9h6v5h5.2M363.8 227.9v-3.6l23.2 19.7v8.7M387 229.8v5.1l-23.2-19.7v-4.2l25.6 20.7"/>
<path d="M387.8 230.4v22.3v-4.9M389.4 231.5l-25.6-20.8h-25.6l.2 .3v41.7M419.3 227.7l-23.4 32.8h-4M444.7 226.5h15.1M448.2 226.5v26.2M451 226.5v26.2M454 226.5v26.2M456.8 226.5v26.2M459.8 221.2l-.2-17.3h68.4l-.2 58.8M459.8 225.6a35.9 35.9 0 0 0-15 0l-.1 27.1M460.6 239.8l46.7-32v5l-46.7 32.1zM460.6 221.2v-3.7h23v3.7"/>
<path d="M487.5 221.2h-27.7v19M487.8 221.2h7.4M489.1 220.3v.9M495.5 221.2h6.1M495.9 220.9v.3M501.9 221.2h5.4M508.1 225.4h18.9v.8h-18.9zM508.1 225.1h18.9v-3.2h-18.9v4.3M523.8 221.9v3.2M523.8 225.4v.8M527 221.2h-3.2v.5M527.8 230.1h-20.5l-46.7 32.1v.5"/>
<path d="M556 226.4h21.6M556 224.8h21.6M556 223.2h.3M556 221.5h.3M556.2 226.4v1.5M558.1 224.8v1.6M560.1 224v.8M560.1 226.4v1.5M562 224.8v1.6M564 224v.8M564 226.4v1.5M565.9 224.8v1.6"/>
<path d="M567.9 224v.8M567.9 226.4v1.5M569.8 224.8v1.6M571.8 224v.8M571.8 226.4v1.5M573.7 223.2h3.9M573.7 221.5h3.9M573.7 224.8v1.6M575.7 223.2v1.6M575.7 226.4v1.5M577.6 222.3h6.6M577.6 225.7h6.6"/>
<path d="M723.6 227.9h21v24.8h-21M723.6 221.2h20.2M723.6 224.3h20.2v3.6M744.6 221.2h39M764 221.2v-3.7h18.8v3.7M783.6 226.2h12M783.6 221.9h12v3.2h-12M783.6 225.4h12v.8M783.6 237.7h12M783.6 236.9h12M783.6 234.1h12M783.6 233.3h12"/>
<path d="M783.6 230.5h12M783.6 229.7h12M795.6 226.2v.8h-12M430.8 247.2l4.5 5.5M430.8 245.6l5.8 7.1M459.8 252.7v10h74.7M460.6 245.1l46.7-32.1v4.3l-46.7 32zM460.6 249.5l46.7-32v4.2l-46.7 32.1zM460.6 254l46.7-32.1v3.2l-46.7 32zM460.6 257.3l46.7-31.9v.8l-46.7 32zM744.6 252.7l39 10M783.6 259.2h12v2.8"/>
<path d="M783.6 258.4h12M783.6 255.6h12M783.6 254.8h12M783.6 252h12M783.6 251.2h12M783.6 248.4h12M783.6 247.6h12M783.6 244.9h12M783.6 244.1h12M783.6 241.3h12M783.6 240.5h12M783.6 262.7h38.5"/>
<path d="M89.7 315.4h1.2v8.5h-1.2zM89.7 316.5h1.2M90.3 316.5v6.3M90.9 315.4a8.6 8.6 0 0 1 7.4 8.5M105.7 315.4h1.2v8.5h-1.2zM105.7 315.4h1.2v1.1h-1.2zM105.7 315.4a8.6 8.6 0 0 0-7.4 8.5M106.3 316.5v6.3M213.6 303.8v24.9M213.6 304.2h58.3M271.9 303.8v24.9M81.1 322.8h34.4v6.6h-34.4z"/>
<path d="M81.1 323.6h34.4v2h-34.4zM81.1 323.9h8.6v1.3h-8.6zM81.1 323.9h1.2v1.3h-1.2zM82.3 324.5h6.2M88.5 323.9h1.2v1.3h-1.2zM89.7 322.8h1.2M89.7 325.2h17.2M90.9 323.9h14.8M105.7 322.8h1.2v1.1h-1.2zM106.9 323.9h8.6v1.3h-8.6zM106.9 323.9h1.2v1.3h-1.2zM108.1 324.5h6.2"/>
<path d="M114.3 323.9h1.2v1.3h-1.2zM167.2 323.6h35.7h-.6v1.6M167.2 322.8h35.7v6.6h-35.7zM167.2 325.2h35.7M167.8 323.9v.9h.8v-.9h-.8h34.5v.9h-34.5zM167.8 323.6v1.6M168.6 324.4h32.9M201.5 323.9h.8v.9h-.8zM268.5 323.1h10.8M278.8 323.1v44.7M321.9 322.3h30.8v6.6h-30.8zM321.9 323.4h30.8"/>
<path d="M321.9 325h30.8M322.6 324.5h29.6M322.6 323.8h29.6M322.6 323.4v1.6M323.3 324.2h28.1M323.3 323.8v.7M351.4 323.8v.7M352.2 323.4v1.6M375.2 322.3h13.7v6.6h-13.7zM375.2 323.4h13.7M375.2 325h13.7M375.8 324.5h12.5"/>
<path d="M375.8 323.4v1.6M375.8 323.8h12.5M376.6 323.8v.7M376.6 324.2h10.9M387.5 323.8v.7M388.3 323.4v1.6M388.9 322.8v5.8M406.2 322.8h17.3M423 322.8v145.9M207.8 341h5.8M207.8 357h5.8M366.8 350.4h.6v14h-.6z"/>
<path d="M366.9 350.4a13.9 13.9 0 0 1 13.9 14M145.4 378.8v2.8M145.7 378.8v2.8M160.1 378.8v2.8M160.6 378.8v2.8M270.2 367.8h9.1M366.4 364.4h.4v2.8h-.4M381.1 364.4v2.8M79.2 398.9h.6v2.8h-.6zM102.2 398.9h.6v2.8h-.6zM125.5 398.9h.5v2.8h-.5zM141.6 398.9v2.8"/>
<path d="M142 381.6v2.3M144.8 398.9h.6M166.9 393.8h40.9v69.1M269.9 395.3v35h-2.2v6.5h2.2v27.4h-4.5v4.5h6.5v-7.5M346.1 382.5h15.6v.6h-15.6zM346.1 382.5a15.6 15.6 0 0 0 15.6 15.6M361.7 398.5v-.4h4.7v.4M361.7 382.1v.4h4.7v-.4M384.5 389.2h15.6M384.5 393.2h15.6M384.5 397.2h15.6M79.8 401.7h.6v11.2h-.6z"/>
<path d="M79.8 412.9a11.2 11.2 0 0 0 11.2-11.2 11.2 11.2 0 0 0 11.2 11.2M101.6 401.7h.6v11.2h-.6zM126 401.7h.6v15.3h-.6zM141.3 401.7a15.3 15.3 0 0 1-15.3 15.3M161.1 405.2l-15.6 6.8M345.8 417h15.9v.6h-15.9zM361.7 401.3v.4h4.7v-.4M361.7 418.1v-.5h4.7v.5h.4v2.7h-.4M361.7 401.7a15.9 15.9 0 0 0-15.9 15.9M381.1 418.1v2.7M384.5 401.2h15.6M384.5 405.2h15.6"/>
<path d="M384.5 409.2h15.6M384.5 413.1h11.5M384.5 417.2h2.1M400.1 411.4l-15.6 6.7M161.1 439.2h5.8M267.9 436.8h12.4M279.8 436.8v31.9M366.8 420.8a13.9 13.9 0 0 0 14 13.9M380.1 420.8h.6v13.9h-.6zM128.2 449.3h.6v16.2h-.6zM128.2 449.3a16.2 16.2 0 0 1 16.2 16.2M161.1 455.2h5.8"/>
<path d="M52.9 469v37.9M116 468.7h4.6M116.5 468.7v26M127.6 465.5h.6v2.8h-.6zM127.6 468.7v.4h17.4v-.4M144.3 465.5h.7v2.8h-.7zM166.9 469v31.7M207.8 469v31.7M213.6 469v31.7M214.4 466.5v2.2h-6.6M265.4 469v31.7M267.9 468.7h12.4"/>
<path d="M271.9 469v37.9M368.1 462.5v6.2v-5.8M368.1 462.5h14.4v6.6h-14.4zM368.1 468.1h14.4M368.1 466.5h14.4M368.7 466.5v1.6M368.7 467.7h13.2M368.7 467h13.2M369.5 467v.7M369.5 467.3h11.6M381.1 467v.7M381.9 466.5v1.6"/>
<path d="M382.5 462.9v5.8M406.2 468.7h17.3M830.7 466.8h-171.1v105.3M116 494.7h4.6M120.8 495v5.7M52.9 506.4h219M120.8 500.2h87M213.6 500.2h51.8"/>
</g>
<g fill="#000" stroke="#000" stroke-width=".42">
<path d="M419.1 227.6l1.4-1.5-.9 1.8z"/>
<path d="M214 303.7l-.9 1.1zM214 303.7l-.9 1.1z"/>
<path d="M271.4 304.7l1-1zM272.4 303.7l-.9 1.1z"/>
<path d="M278.2 322.7l1.1 .9zM278.2 322.7l1.1 .9z"/>
<path d="M422.4 322.3l1 1zM422.4 322.3l1.1 .9z"/>
<path d="M278.2 367.3l1.1 .9zM278.2 367.3l1.1 .9z"/>
<path d="M279.2 436.4l1.1 .9zM279.3 436.3l1 1z"/>
<path d="M115.9 468.3l1.2 .9zM115.9 468.3l1.2 .9z"/>
<path d="M279.3 468.2l1 1zM279.2 468.3l1.1 .9z"/>
<path d="M422.4 468.3l1.1 .9zM422.4 468.3l1.1 .9z"/>
<path d="M115.9 494.3l1.2 .9zM115.9 494.3l1.2 .9z"/>
<path d="M121.3 499.7l-.9 1.1zM121.3 499.7l-1 1z"/>
<path d="M167.3 499.7l-.9 1.1zM167.3 499.7l-.9 1.1z"/>
<path d="M214 499.7l-.9 1.1zM214 499.7l-.9 1.1z"/>
<path d="M53.3 505.9l-.9 1.1zM52.3 506.8l1-.9z"/>
<path d="M166.3 500.7l1-1zM167.3 499.7l-.9 1.1z"/>
<path d="M208.2 499.7l-.9 1.1zM208.2 499.7l-.9 1.1z"/>
<path d="M264.8 500.7l1-1zM265.8 499.7l-.8 1.1z"/>
<path d="M271.4 506.8l1-.9zM272.4 505.9l-.9 1.1z"/>
</g>
<path d="M526.4 208.5v.4" fill="none" stroke="#989898" stroke-width=".42"/>
<path d="M522.3 217.5h4.1" fill="none" stroke="#dbdbdb" stroke-width=".42"/>
<g font-size="7">
<text x="662.8" y="474.7">Project: Partial demolition &amp; rebuild of garage and</text>
<text x="663.1" y="483.2">single-storey side extension plus construction of front</text>
<text x="662.8" y="491.5">porch.</text>
<text x="662.9" y="508.2">Client name and address: James Mullaney, 564</text>
<text x="663" y="516.7">Stannington Road, Stannington, S6 6AB</text>
<text x="663.3" y="531.7">Page 2 of 7: Proposed elevations and plans.</text>
<text x="663.6" y="548.4">Scale at A1: 1:50</text>
<text x="662.8" y="566.7">Date: September 2023</text>
</g>
<g font-size="5.6">
<text x="224.2" y="340.3">Utility</text>
<text x="253.6" y="346.6">WC</text>
<text x="370.8" y="345.8">Bathroom</text>
<text x="168.5" y="359.6">Kitchen</text>
<text x="92.3" y="365.5">Dining</text>
<text x="320.3" y="365.1">Bedroom</text>
<text x="230.2" y="419.9">Garage</text>
<text x="179.3" y="429">Study</text>
<text x="80.3" y="438.8">Lounge</text>
<text x="137.1" y="443.4">Hall</text>
<text x="319.4" y="438">Bedroom</text>
<text x="371.5" y="444.9">Bedroom</text>
<text x="132.5" y="481.5">Porch</text>
</g>
<g font-size="4.2">
<text x="276.6" y="137.4" transform="rotate(-90 276.6 137.4)">Property Boundary</text>
<text x="286.9" y="176.8" transform="rotate(-90 286.9 176.8)">Neighbouring</text>
<text x="291.9" y="176.8" transform="rotate(-90 291.9 176.8)">Property</text>
</g>
<g font-size="3.9">
<text x="235.2" y="303.9">2920mm</text>
<text x="278.5" y="353" transform="rotate(-90 278.5 353)">2270mm</text>
<text x="422.7" y="403.3" transform="rotate(-90 422.7 403.3)">7298mm</text>
<text x="279.5" y="460.5" transform="rotate(-90 279.5 460.5)">1575mm</text>
<text x="116.2" y="489.4" transform="rotate(-90 116.2 489.4)">1300mm</text>
<text x="136.3" y="499.9">2300mm</text>
<text x="179.8" y="499.9">2035mm</text>
<text x="231.9" y="499.9">2564mm</text>
<text x="153.6" y="506.1">10953mm</text>
</g>
<g font-size="2.1">
<text x="358.3" y="263.8">downstairs wc fitted with macerator</text>
<text x="365.3" y="261.3">32mm waste pipe from new</text>
</g>
</svg>
